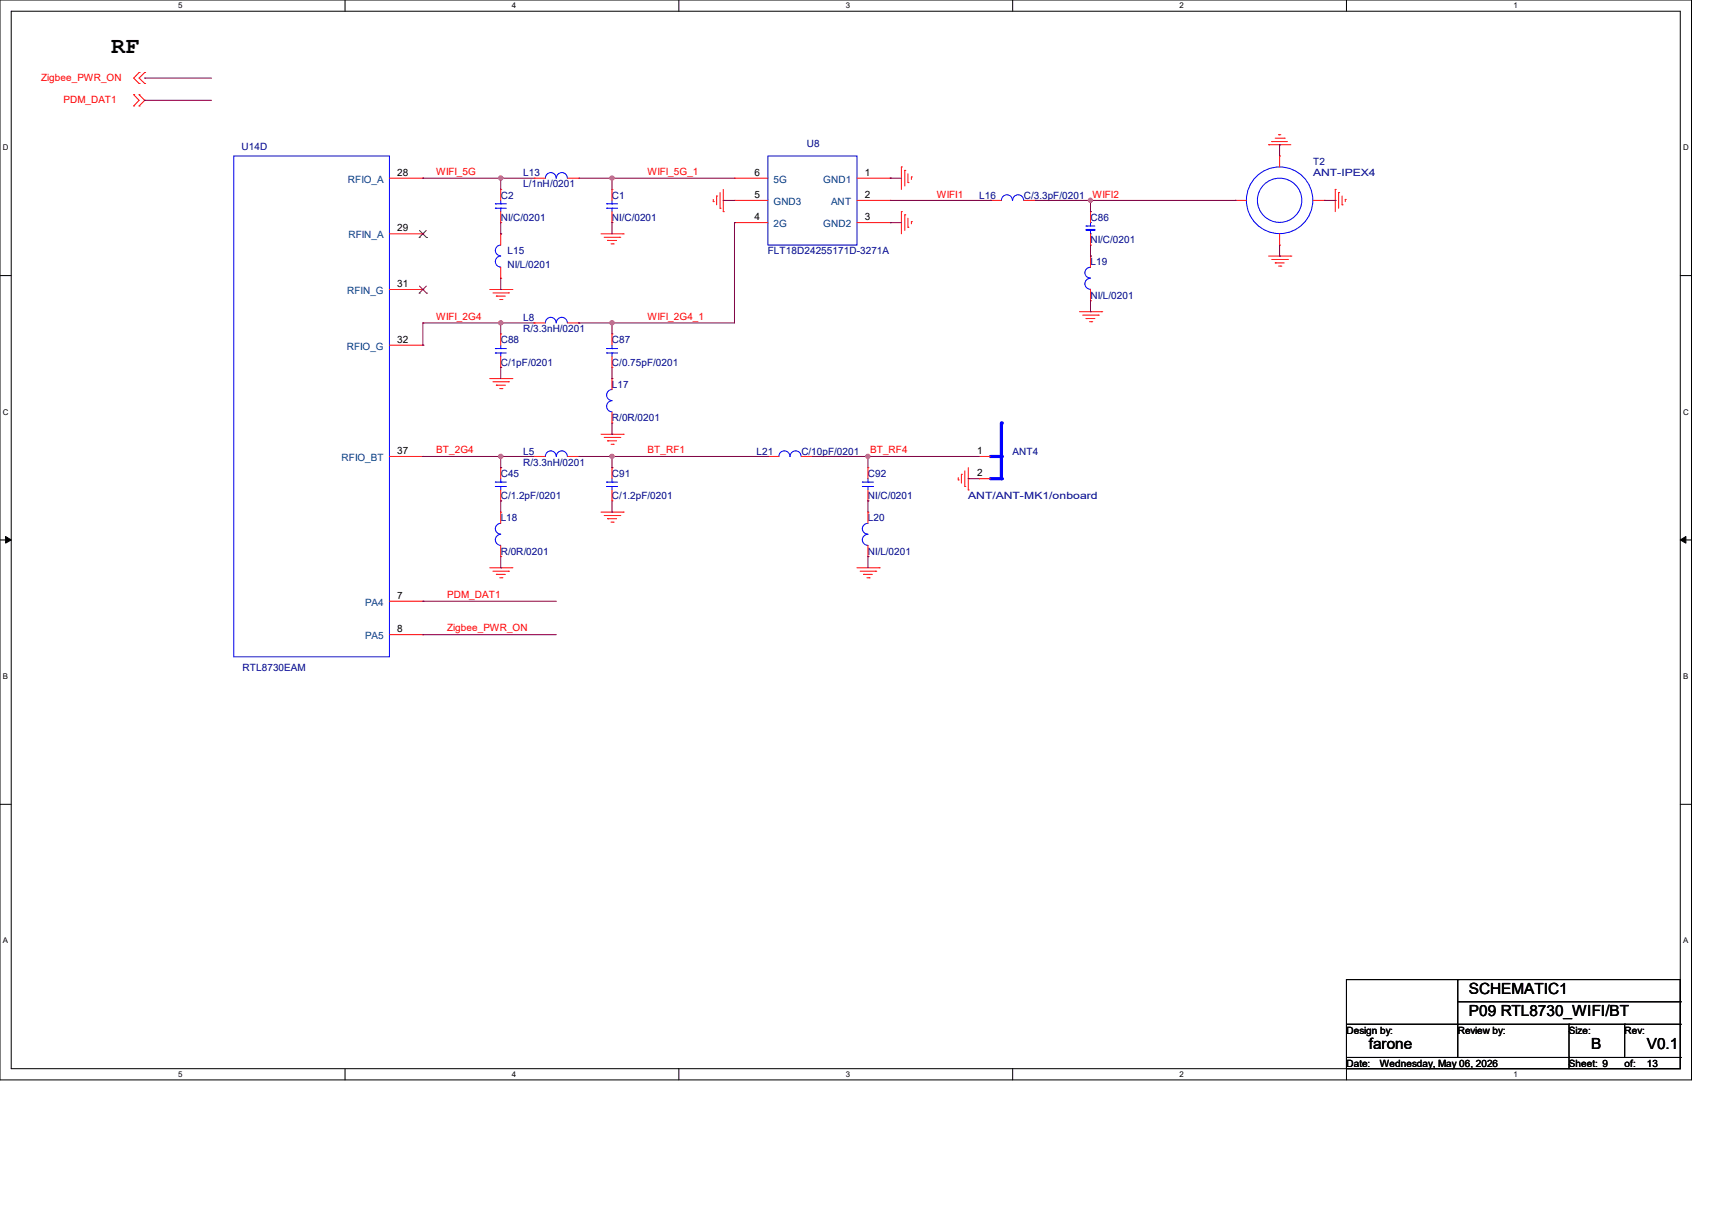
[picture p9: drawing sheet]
<svg xmlns="http://www.w3.org/2000/svg" width="297mm" height="210mm" viewBox="0 0 297 210" stroke-linecap="round" stroke-linejoin="round" font-family="sans-serif">
<path d="M0 0h293.5v187.3h-293.5zM1.9 1.9h289.6v183.4h-289.6z" fill="none" stroke="#000" stroke-width=".17"/>
<g fill="#fff">
<path d="M30.9 .2h.8v1.5h-.8z"/>
<path d="M30.9 185.5h.8v1.6h-.8z"/>
</g>
<path d="M59.9 0v1.9M59.9 185.3v2" fill="none" stroke="#000" stroke-width=".17"/>
<g fill="#fff">
<path d="M88.8 .2h.8v1.5h-.8z"/>
<path d="M88.8 185.5h.8v1.6h-.8z"/>
</g>
<path d="M117.8 0v1.9M117.8 185.3v2" fill="none" stroke="#000" stroke-width=".17"/>
<g fill="#fff">
<path d="M146.7 .2h.8v1.5h-.8z"/>
<path d="M146.7 185.5h.8v1.6h-.8z"/>
</g>
<path d="M175.7 0v1.9M175.7 185.3v2" fill="none" stroke="#000" stroke-width=".17"/>
<g fill="#fff">
<path d="M204.6 .2h.8v1.5h-.8z"/>
<path d="M204.6 185.5h.8v1.6h-.8z"/>
</g>
<path d="M233.6 0v1.9M233.6 185.3v2" fill="none" stroke="#000" stroke-width=".17"/>
<g fill="#fff">
<path d="M262.6 .2h.7v1.5h-.7z"/>
<path d="M262.6 185.5h.7v1.6h-.7z"/>
<path d="M.5 24.8h1v1.6h-1z"/>
<path d="M292 24.8h1v1.6h-1z"/>
<path d="M.5 70.7h1v1.5h-1z"/>
<path d="M292 70.7h1v1.5h-1z"/>
</g>
<path d="M0 47.8h1.9M291.5 47.8h2" fill="none" stroke="#000" stroke-width=".17"/>
<g fill="#fff">
<path d="M.5 116.5h.9v1.6h-.9z"/>
<path d="M292 116.5h.9v1.6h-.9z"/>
</g>
<path d="M0 93.6h1.9M291.5 93.6h2" fill="none" stroke="#000" stroke-width=".17"/>
<path d="M1 93l.9 .6-.9 .6zM291.5 93.6l1-.6v1.2z" fill="#000" stroke="#000" stroke-width=".17"/>
<g fill="#fff">
<path d="M.5 162.4h.9v1.5h-.9z"/>
<path d="M292 162.4h.9v1.5h-.9z"/>
</g>
<g fill="none" stroke="#000" stroke-width=".17">
<path d="M0 139.5h1.9M291.5 139.5h2M233.6 169.9h57.9v15.4h-57.9zM233.6 177.6h57.9M252.9 169.9h.1M252.9 173.7h38.6M252.9 169.9v13.5M272.2 177.6h.1M272.2 177.6v7.7M281.9 177.6h.1M281.9 177.6v5.8M291.5 177.6h.1"/>
<path d="M291.5 173.7h.1M233.6 183.4h57.9M291.5 183.4h.1"/>
</g>
<g fill="none" stroke="#f00" stroke-width=".17">
<path d="M23.2 18.4h.1M23.2 16.4h.1M23.2 16.4l.9 1-.9 1M24.1 14.5h.1M24.1 12.6h.1M24.1 16.4h.1M24.1 18.4h.1M24.1 12.6l-.9 .9 .9 1M24.1 16.4l1 1-1 1M25.1 14.5h.1M25.1 12.6h.1M25.1 12.6l-1 .9 1 1"/>
<path d="M86.9 38.6h.1M86.9 32.9h.1M86.9 32.9v1.9M86.9 36.7v1.9M123.7 35h.1M123.7 34.6v.4M124.3 34h.1M124.3 34v1.5M124.9 36.1h.1M124.9 33.4v2.7M125.5 36.7h.1M125.5 32.9v3.8"/>
<path d="M127.4 38.6h.1M127.4 30.9h.1M127.4 34.8h.1M127.4 34.8h5.8M127.4 38.6h5.8M127.4 30.9h5.8M148.7 34.8h5.7M148.7 38.6h5.7M148.7 30.9h5.7M154.4 38.6h.1M154.4 30.9h.1M154.4 34.8h.1"/>
<path d="M156.4 36.7h.1M156.4 29h.1M156.4 29v3.9M156.4 36.7v3.9M157 37.3h.1M157 29.5h.1M157 29.5v2.8M157 37.3v2.7M157.5 39.4h.1M157.5 31.7h.1M157.5 30.1v1.6M157.5 37.8v1.6"/>
<path d="M158.1 38.4h.1M158.1 30.7h.1M158.1 30.7v.4M158.1 38.4v.4M171.8 34.8h.1M171.8 34.8h1.9M177.6 34.8h1.9M179.5 34.8h.1M220.1 25.1h.1M220.1 25.1h3.8M220.6 24.6h.1M220.6 24.6h2.8"/>
<path d="M221.2 24h1.6M221.8 23.4h.1M221.8 23.4h.4M222.8 24h.1M231.6 32.9h.1M231.6 32.9v3.8M232.2 33.4h.1M232.2 33.4v2.7M232.8 35.5h.1M232.8 34v1.5M233.4 34.6h.1M233.4 34.6v.4"/>
<path d="M85 50.2h3.8M85.5 50.8h2.7M86.1 51.4h.1M86.1 51.4h1.6M86.7 51.9h.4M86.9 57.9h.1M86.9 57.9v2M87.1 51.9h.1M88.2 50.8h.1M88.8 50.2h.1M92.7 56h.1M92.7 56h1.9"/>
<path d="M98.5 56h1.9M100.4 56h.1M104.3 40.6h3.8M104.8 41.1h2.7M105.4 41.7h.1M105.4 41.7h1.6M106 42.3h.4M106.4 42.3h.1M107.5 41.1h.1M108.1 40.6h.1M187.3 54.1h3.8M187.8 54.7h2.7"/>
<path d="M188.4 55.2h.1M188.4 55.2h1.5M189 55.8h.4M189.4 55.8h.1M190.5 54.7h.1M191.1 54.1h.1M220.1 44.4h3.8M220.6 45h2.8M221.2 45.6h.1M221.2 45.6h1.6M221.8 46.1h.4M222.2 46.1h.1"/>
<path d="M223.4 45h.1M223.9 44.4h.1M85 65.7h3.8M85.5 66.2h2.7M86.1 66.8h.1M86.1 66.8h1.6M86.7 67.4h.4M86.9 63.7h.1M86.9 61.8v1.9M87.1 67.4h.1M88.2 66.2h.1M88.8 65.7h.1"/>
<path d="M104.3 75.3h3.8M104.8 75.9h2.7M105.4 76.5h.1M105.4 76.5h1.6M106 77h.4M106.4 77h.1M107.5 75.9h.1M108.1 75.3h.1M85 98.5h3.8M85.5 99.1h2.7M86.1 99.6h.1M86.1 99.6h1.6"/>
<path d="M86.9 86.9h.1M86.9 81.1h.1M86.9 96.5h.1M86.9 88.8h.1M86.9 81.1v1.9M86.9 85v1.9M86.9 88.8v2M86.9 94.6v1.9M88.2 99.1h.1M88.8 98.5h.1M104.3 88.8h3.8M104.8 89.4h2.7"/>
<path d="M105.4 90h.1M105.4 90h1.6M106 90.6h.4M106.2 86.9h.1M106.2 81.1h.1M106.2 81.1v1.9M106.2 85v1.9M106.4 90.6h.1M107.5 89.4h.1M108.1 88.8h.1M148.7 98.5h3.8M149.2 99.1h2.7"/>
<path d="M149.8 99.6h.1M149.8 99.6h1.5M150.6 86.9h.1M150.6 81.1h.1M150.6 81.1v1.9M150.6 85v1.9M151.9 99.1h.1M152.5 98.5h.1M166.2 83.2h.1M166.2 82.8v.4M166.8 82.3h.1M166.8 82.3v1.5"/>
<path d="M167.4 84.4h.1M167.4 81.7v2.7M168 85h.1M168 81.1v3.9M86.7 100.2h.4M87.1 100.2h.1M150.4 100.2h.4M150.8 100.2h.1"/>
</g>
<g fill="none" stroke="#00f" stroke-width=".17">
<path d="M85.9 35.3h.1M85.9 36.1h.1M85.9 35.3h1.9M85.9 36.1h1.9M86.9 36.1h.1M86.9 35.3h.1M86.9 34.8v.5M86.9 36.1v.6M133.2 27.1h15.5v15.4h-15.5zM175.6 34.8a.95 .95 0 0 0-.9-1 .95 .95 0 0 0-1 1M177.6 34.8a.95 .95 0 0 0-1-1 .95 .95 0 0 0-.9 1M86.9 59.9v.6"/>
<path d="M96.5 56a.93 .93 0 0 0-1-1 .93 .93 0 0 0-.9 1M98.4 56a.95 .95 0 0 0-.9-1 .95 .95 0 0 0-1 1M85.9 60.5h.1M85.9 61.2h.1M85.9 60.5h1.9M85.9 61.2h1.9M86.9 61.2h.1M86.9 60.5h.1M86.9 61.2v.6M85.9 83.6h.1M85.9 84.4h.1M85.9 83.6h1.9"/>
<path d="M85.9 84.4h1.9M86.9 84.4h.1M86.9 83.6h.1M86.9 92.7a.95 .95 0 0 0-1 .9 .95 .95 0 0 0 1 1M86.9 90.8a.93 .93 0 0 0-1 .9 .93 .93 0 0 0 1 .9M86.9 83v.6M86.9 84.4v.6M105.2 83.6h.1M105.2 84.4h.1M105.2 83.6h1.9M105.2 84.4h1.9M106.2 84.4h.1"/>
<path d="M106.2 83.6h.1M106.2 83v.6M106.2 84.4v.6M149.6 83.6h.1M149.6 84.4h.1M149.6 83.6h2M149.6 84.4h2M150.6 84.4h.1M150.6 83.6h.1M150.6 83v.6M150.6 84.4v.6"/>
</g>
<path d="M171.8 83h1.9" fill="none" stroke="#00f" stroke-width=".55"/>
<circle cx="173.7" cy="83" r=".28" fill="#00f"/>
<path d="M173.7 73.4v9.6" fill="none" stroke="#00f" stroke-width=".55"/>
<circle cx="173.7" cy="73.4" r=".28" fill="#00f"/>
<path d="M171.8 79.2h1.9" fill="none" stroke="#00f" stroke-width=".55"/>
<circle cx="173.7" cy="79.2" r=".28" fill="#00f"/>
<g fill="none" stroke="#f00" stroke-width=".17">
<path d="M67.6 30.9h5.8M73.4 30.9h.1M92.7 30.9h.1M92.7 30.9h1.9M98.5 30.9h1.9M100.4 30.9h.1M106.2 38.6h.1M106.2 32.9h.1M106.2 32.9v1.9M106.2 36.7v1.9M189.2 36.7h.1M189.2 36.7v1.9"/>
<path d="M214.3 34.8h.1M214.3 34.8h1.9M222 27.1h.1M222 27.1v1.9M227.8 34.8h1.9M229.7 34.8h.1M67.6 40.6h5.8M67.6 50.2h5.8M67.6 59.9h5.8M73.4 40.6h.1M73.4 50.2h.1M73.4 59.9h.1"/>
<path d="M86.9 48.3h.1M86.9 40.6h.1M86.9 40.6v1.9M86.9 46.4v1.9M106.2 57.9h.1M106.2 57.9v2M189.2 52.2h.1M189.2 44.4h.1M189.2 42.5h.1M189.2 40.6v1.9M189.2 44.4v2M189.2 50.2v2"/>
<path d="M222 42.5h.1M222 40.6v1.9M67.6 79.2h5.8M73.4 79.2h.1M92.7 79.2h.1M92.7 79.2h1.9M98.5 79.2h1.9M100.4 79.2h.1M106.2 73.4h.1M106.2 65.7h.1M106.2 63.7h.1M106.2 61.8v1.9"/>
<path d="M106.2 65.7v1.9M106.2 71.5v1.9M133.2 79.2h.1M133.2 79.2h1.9M139 79.2h1.9M140.9 79.2h.1M169.9 79.2h.1M169.9 79.2h1.9M150.6 96.5h.1M150.6 88.8h.1M150.6 88.8v2M150.6 94.6v1.9"/>
<path d="M169.9 83h.1M169.9 83h1.9M67.6 104.3h5.8M67.6 110.1h5.8M73.4 104.3h.1M73.4 110.1h.1"/>
</g>
<g fill="none" stroke="#00f" stroke-width=".17">
<path d="M40.6 27.1h27v86.8h-27zM94.6 30.9a.93 .93 0 0 1 .9-1 .93 .93 0 0 1 1 1M96.5 30.9a.95 .95 0 0 1 1-1 .95 .95 0 0 1 .9 1M105.2 35.3h.1M105.2 36.1h.1M105.2 35.3h1.9M105.2 36.1h1.9M106.2 36.1h.1M106.2 35.3h.1M106.2 34.8v.5M106.2 36.1v.6M188.4 39.2h.1"/>
<path d="M188.4 39.2h1.5M189.2 38.6h.1M189.2 38.6v.6M189.2 40v.6M86.9 44.4a.95 .95 0 0 0-1 1 .95 .95 0 0 0 1 .9M86.9 42.5a.93 .93 0 0 0-1 .9 .93 .93 0 0 0 1 1M106.2 59.9v.6M189.2 48.3a.95 .95 0 0 0-1 .9 .95 .95 0 0 0 1 1M189.2 46.4a.93 .93 0 0 0-1 .9 .93 .93 0 0 0 1 .9M189.2 40.6h.1M94.6 79.2a.93 .93 0 0 1 .9-1 .93 .93 0 0 1 1 1M96.5 79.2a.95 .95 0 0 1 1-1 .95 .95 0 0 1 .9 1"/>
<path d="M105.2 60.5h.1M105.2 61.2h.1M105.2 60.5h1.9M105.2 61.2h1.9M106.2 69.5a.95 .95 0 0 0-1 1 .95 .95 0 0 0 1 .9M106.2 67.6a.95 .95 0 0 0-1 .9 .95 .95 0 0 0 1 1M106.2 61.2h.1M106.2 60.5h.1M106.2 61.2v.6M135.1 79.2a.95 .95 0 0 1 1-1 .95 .95 0 0 1 .9 1M137.1 79.2a.95 .95 0 0 1 .9-1 .95 .95 0 0 1 1 1M150.6 90.8a.93 .93 0 0 0-1 .9 .93 .93 0 0 0 1 .9"/>
<path d="M150.6 92.7a.95 .95 0 0 0-1 .9 .95 .95 0 0 0 1 1"/>
<circle cx="222" cy="34.7" r="5.8"/>
<circle cx="222" cy="34.7" r="3.8"/>
</g>
<path d="M72.8 40l1.2 1.2M74 40l-1.3 1.2M72.7 41.2h.1M72.7 50.8h.1M72.8 49.6l1.2 1.2M74 49.6l-1.3 1.2M74 41.2h.1M74 50.8h.1" fill="none" stroke="#804000" stroke-width=".17"/>
<path d="M188.4 39.8h1.5v.2h-1.5z" fill-rule="evenodd" fill="#00f" stroke="#00f" stroke-width=".17"/>
<g fill="none" stroke="#800040" stroke-width=".17">
<path d="M25.1 13.5h.1M25.1 17.4h.1M25.1 13.5h11.6M25.1 17.4h11.6M73.4 30.9h.1M73.4 30.9h19.3M86.9 30.9h.1M86.9 30.9v2M86.9 38.6v2M100.4 30.9h27M106.2 30.9h.1M106.2 38.6h.1"/>
<path d="M106.2 30.9v2M106.2 38.6v2M125.5 34.8h.1M125.5 34.8h1.9M127.4 38.6h.1M127.4 38.6v17.4h-27M154.4 30.9h.1M154.4 38.6h.1M154.4 30.9h2M154.4 34.8h17.4M154.4 38.6h2M171.8 34.8h.1"/>
<path d="M179.5 34.8h34.8M189.2 34.8h.1M189.2 36.7h.1M189.2 34.8v1.9M214.3 34.8h.1M222 25.1h.1M222 25.1v2M229.7 34.8h1.9M231.6 34.8h.1M73.4 56h.1M73.4 59.9h.1M73.4 56h19.3"/>
<path d="M73.4 56v3.9M86.9 56h.1M86.9 40.6h.1M86.9 50.2h.1M86.9 48.3v1.9M86.9 56v1.9M100.4 56h.1M106.2 56h.1M106.2 56v1.9M189.2 44.4h.1M189.2 54.1h.1M189.2 42.5v1.9"/>
<path d="M189.2 52.2v1.9M222 44.4h.1M222 42.5v1.9M73.4 79.2h.1M73.4 79.2h19.3M86.9 63.7h.1M86.9 79.2h.1M86.9 63.7v2M86.9 79.2v1.9M100.4 79.2h32.8M106.2 79.2h.1M106.2 75.3h.1"/>
<path d="M106.2 65.7h.1M106.2 63.7v2M106.2 73.4v1.9M106.2 79.2v1.9M133.2 79.2h.1M140.9 79.2h.1M140.9 79.2h29M150.6 79.2h.1M150.6 79.2v1.9M86.9 86.9h.1M86.9 81.1h.1M86.9 98.5h.1"/>
<path d="M86.9 86.9v1.9M86.9 96.5v2M106.2 88.8h.1M106.2 81.1h.1M106.2 86.9v1.9M150.6 86.9h.1M150.6 96.5h.1M150.6 86.9v1.9M150.6 96.5v2M168 83h.1M168 83h1.9M73.4 110.1h.1"/>
<path d="M73.4 104.3h.1M73.4 110.1h23.1M73.4 104.3h23.1"/>
</g>
<g fill="#f0f" stroke="#f0f" stroke-width=".17">
<circle cx="106.2" cy="30.9" r=".37"/>
<circle cx="106.2" cy="56" r=".37"/>
<circle cx="86.9" cy="56" r=".37"/>
<circle cx="86.9" cy="30.9" r=".37"/>
<circle cx="86.9" cy="79.1" r=".37"/>
<circle cx="189.2" cy="34.7" r=".36"/>
<circle cx="106.2" cy="79.1" r=".37"/>
<circle cx="150.6" cy="79.1" r=".36"/>
</g>
<text font-size="4" x="19.3" y="9.2">RF</text>
<g font-size="2.7">
<text x="254.8" y="172.3">SCHEMATIC1</text>
<text x="254.8" y="176.1">P09 RTL8730_WIFI/BT</text>
<text x="237.4" y="181.9">farone</text>
<text x="276.1" y="181.9">B</text>
<text x="285.7" y="181.9">V0.1</text>
</g>
<g font-size="1.7" fill="#f00">
<text x="7.2" y="14">Zigbee_PWR_ON</text>
<text x="11" y="17.8">PDM_DAT1</text>
<text x="75.7" y="30.3">WIFI_5G</text>
<text x="112.4" y="30.3">WIFI_5G_1</text>
<text x="162.6" y="34.4">WIFI1</text>
<text x="189.6" y="34.4">WIFI2</text>
<text x="75.7" y="55.4">WIFI_2G4</text>
<text x="112.4" y="55.4">WIFI_2G4_1</text>
<text x="75.7" y="78.6">BT_2G4</text>
<text x="112.4" y="78.6">BT_RF1</text>
<text x="151" y="78.6">BT_RF4</text>
<text x="77.6" y="103.7">PDM_DAT1</text>
<text x="77.6" y="109.5">Zigbee_PWR_ON</text>
</g>
<g font-size="1.7" fill="#000080">
<text x="41.9" y="25.9">U14D</text>
<text x="140" y="25.6">U8</text>
<text x="227.8" y="28.7">T2</text>
<text x="86.9" y="34.5">C2</text>
<text x="90.8" y="30.6">L13</text>
<text x="90.8" y="32.5">L/1nH/0201</text>
<text x="106.2" y="34.5">C1</text>
<text x="169.9" y="34.5">L16</text>
<text x="177.6" y="34.5">C/3.3pF/0201</text>
<text x="227.8" y="30.6">ANT-IPEX4</text>
<text x="86.9" y="38.3">NI/C/0201</text>
<text x="106.2" y="38.3">NI/C/0201</text>
<text x="189.2" y="38.3">C86</text>
<text x="88.1" y="44.1">L15</text>
<text x="88.1" y="46.4">NI/L/0201</text>
<text x="133.2" y="44.1">FLT18D24255171D-3271A</text>
<text x="189.2" y="46">L19</text>
<text x="189.2" y="42.2">NI/C/0201</text>
<text x="189.2" y="51.8">NI/L/0201</text>
<text x="86.9" y="59.5">C88</text>
<text x="90.8" y="55.7">L8</text>
<text x="90.8" y="57.6">R/3.3nH/0201</text>
<text x="106.2" y="59.5">C87</text>
<text x="86.9" y="63.4">C/1pF/0201</text>
<text x="106.2" y="63.4">C/0.75pF/0201</text>
<text x="106.2" y="67.3">L17</text>
<text x="106.2" y="73.1">R/0R/0201</text>
<text x="86.9" y="82.7">C45</text>
<text x="90.8" y="78.8">L5</text>
<text x="90.8" y="80.8">R/3.3nH/0201</text>
<text x="106.2" y="82.7">C91</text>
<text x="131.3" y="78.8">L21</text>
<text x="139" y="78.8">C/10pF/0201</text>
<text x="150.6" y="82.7">C92</text>
<text x="175.7" y="78.8">ANT4</text>
<text x="86.9" y="86.6">C/1.2pF/0201</text>
<text x="106.2" y="86.6">C/1.2pF/0201</text>
<text x="150.6" y="86.6">NI/C/0201</text>
<text x="168" y="86.6">ANT/ANT-MK1/onboard</text>
<text x="86.9" y="90.4">L18</text>
<text x="150.6" y="90.4">L20</text>
<text x="86.9" y="96.2">R/0R/0201</text>
<text x="150.6" y="96.2">NI/L/0201</text>
<text x="42.1" y="116.3">RTL8730EAM</text>
</g>
<g font-size="1.7" fill="#004080">
<text x="60.4" y="31.7">RFIO_A</text>
<text x="134.2" y="31.7">5G</text>
<text x="134.2" y="35.6">GND3</text>
<text x="142.8" y="31.7">GND1</text>
<text x="144.2" y="35.6">ANT</text>
<text x="60.5" y="41.4">RFIN_A</text>
<text x="134.2" y="39.4">2G</text>
<text x="142.8" y="39.4">GND2</text>
<text x="60.2" y="51">RFIN_G</text>
<text x="60.2" y="60.7">RFIO_G</text>
<text x="59.3" y="80">RFIO_BT</text>
<text x="63.3" y="105.1">PA4</text>
<text x="63.3" y="110.9">PA5</text>
</g>
<g font-size="1.7">
<text x="68.9" y="30.5">28</text>
<text x="130.9" y="30.5">6</text>
<text x="130.9" y="34.3">5</text>
<text x="150" y="30.5">1</text>
<text x="150" y="34.3">2</text>
<text x="68.9" y="40.1">29</text>
<text x="130.9" y="38.2">4</text>
<text x="150" y="38.2">3</text>
<text x="68.9" y="49.8">31</text>
<text x="68.9" y="59.4">32</text>
<text x="68.9" y="78.7">37</text>
<text x="169.5" y="78.7">1</text>
<text x="169.5" y="82.6">2</text>
<text x="68.9" y="103.8">7</text>
<text x="68.9" y="109.6">8</text>
<text x="233.6" y="179.2">Design by:</text>
<text x="252.9" y="179.2">Review by:</text>
<text x="272.2" y="179.2">Size:</text>
<text x="281.8" y="179.2">Rev:</text>
<text x="233.6" y="185">Date:</text>
<text x="239.4" y="185">Wednesday, May 06, 2026</text>
<text x="272.2" y="185">Sheet: 9</text>
<text x="281.9" y="185">of:</text>
<text x="285.7" y="185">13</text>
</g>
<g font-size="1.4">
<text x="30.9" y="1.4">5</text>
<text x="88.8" y="1.4">4</text>
<text x="146.7" y="1.4">3</text>
<text x="204.6" y="1.4">2</text>
<text x="262.6" y="1.4">1</text>
<text x=".5" y="26.1">D</text>
<text x="292" y="26.1">D</text>
<text x=".5" y="71.9">C</text>
<text x="292" y="71.9">C</text>
<text x=".5" y="117.8">B</text>
<text x="292" y="117.8">B</text>
<text x=".5" y="163.6">A</text>
<text x="292" y="163.6">A</text>
<text x="30.9" y="186.8">5</text>
<text x="88.8" y="186.8">4</text>
<text x="146.7" y="186.8">3</text>
<text x="204.6" y="186.8">2</text>
<text x="262.6" y="186.8">1</text>
</g>
</svg>
